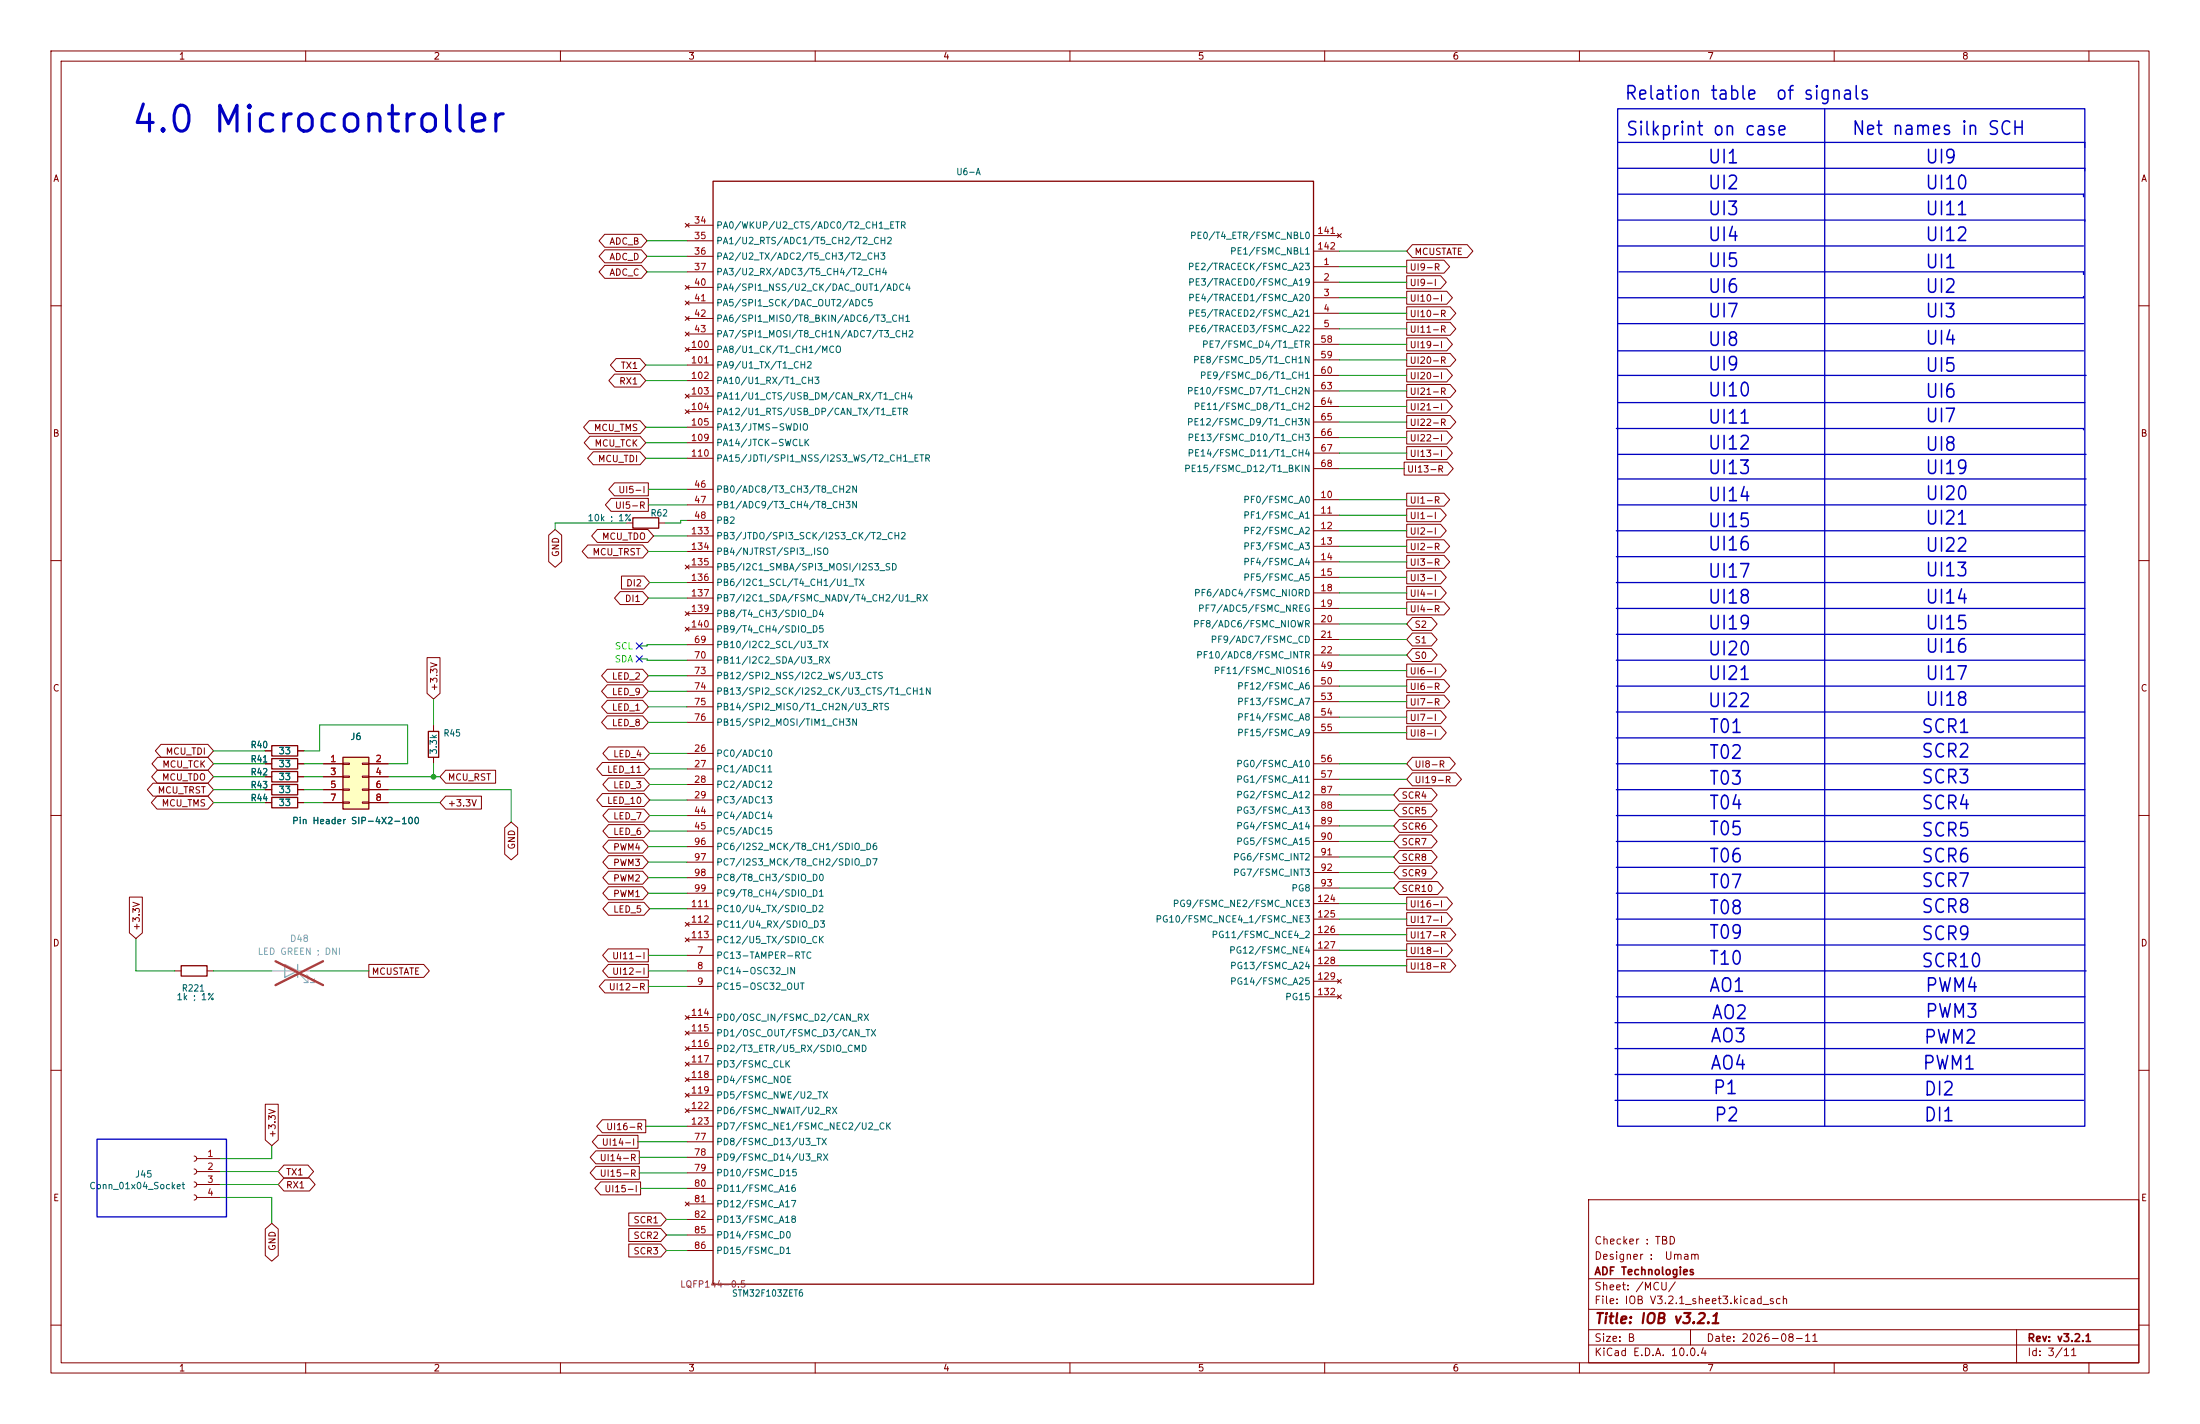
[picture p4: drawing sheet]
<svg xmlns="http://www.w3.org/2000/svg" width="432mm" height="279mm" viewBox="0 0 432 279" stroke-linecap="round" stroke-linejoin="round" font-family="sans-serif">
<g fill="none" stroke="#840000" stroke-width=".2">
<path d="M10 10h411.8v259.4h-411.8zM12 12h407.8v255.4h-407.8zM60 10v2M110 10v2M160 10v2M210 10v2M260 10v2M310 10v2M360 10v2M410 10v2M134.5 43.8l.8 .8M134.5 56l.8 .8"/>
<path d="M134.5 59.1l.8 .7M134.9 44.2h5.1M134.9 47.2h5.1M134.9 50.3h5.1M134.9 53.3h5.1M134.9 56.4h5.1M134.9 59.4h5.1M135.3 43.8l-.8 .8M135.3 56l-.8 .8M135.3 59.1l-.8 .7M257.8 52.3h5.1M257.8 55.4h5.1"/>
<path d="M257.8 58.4h5.1M257.8 46.2h5.1M257.8 49.3h5.1M262.5 45.8l.8 .8M263.3 45.8l-.8 .8M10 60h2M134.5 62.1l.8 .8M134.5 65.2l.8 .7M134.5 68.2l.8 .8M134.5 77.3l.8 .8M134.9 62.5h5.1M134.9 65.5h5.1"/>
<path d="M134.9 68.6h5.1M134.9 71.6h5.1M134.9 74.7h5.1M134.9 77.7h5.1M135.3 62.1l-.8 .8M135.3 65.2l-.8 .7M135.3 68.2l-.8 .8M135.3 77.3l-.8 .8M257.8 61.5h5.1M257.8 64.5h5.1M257.8 67.6h5.1M257.8 70.6h5.1"/>
<path d="M257.8 73.7h5.1M257.8 76.7h5.1M257.8 79.8h5.1M419.8 60h2M134.5 80.4l.8 .8M134.9 96h5.1M134.9 99.1h5.1M134.9 80.8h5.1M134.9 83.8h5.1M134.9 86.9h5.1M134.9 89.9h5.1M135.3 80.4l-.8 .8"/>
<path d="M257.8 98h5.1M257.8 82.8h5.1M257.8 85.9h5.1M257.8 88.9h5.1M257.8 91.9h5.1M10 110h2M122.9 102.6h1.3M129.3 102.6h1.3M134.5 110.9l.8 .7M134.9 102.1h5.1M134.9 105.2h5.1M134.9 108.2h5.1"/>
<path d="M134.9 111.3h5.1M134.9 114.3h5.1M134.9 117.3h5.1M135.3 110.9l-.8 .7M257.8 101.1h5.1M257.8 104.1h5.1M257.8 107.2h5.1M257.8 110.2h5.1M257.8 113.3h5.1M257.8 116.3h5.1M257.8 119.4h5.1M419.8 110h2"/>
<path d="M134.5 120l.8 .8M134.5 123.1l.8 .7M134.9 126.5h5.1M134.9 129.5h5.1M134.9 132.6h5.1M134.9 135.6h5.1M134.9 138.7h5.1M134.9 120.4h5.1M134.9 123.4h5.1M135.3 120l-.8 .8M135.3 123.1l-.8 .7M257.8 122.4h5.1"/>
<path d="M257.8 125.5h5.1M257.8 128.5h5.1M257.8 131.6h5.1M257.8 134.6h5.1M257.8 137.7h5.1M10 160h2M85.1 142.2v1.3M85.1 148.6v1.3M134.9 147.8h5.1M134.9 150.9h5.1M134.9 153.9h5.1M134.9 157h5.1"/>
<path d="M134.9 141.7h5.1M257.8 140.7h5.1M257.8 143.8h5.1M257.8 149.9h5.1M257.8 152.9h5.1M257.8 156h5.1M257.8 159h5.1M419.8 160h2M134.9 160h5.1M134.9 163.1h5.1M134.9 166.1h5.1M134.9 169.2h5.1"/>
<path d="M134.9 172.2h5.1M134.9 175.3h5.1M134.9 178.3h5.1M257.8 162.1h5.1M257.8 165.1h5.1M257.8 168.1h5.1M257.8 171.2h5.1M257.8 174.2h5.1M257.8 177.3h5.1M34.3 190.5h1.3M40.6 190.5h1.3M134.5 181l.8 .7"/>
<path d="M134.5 184l.8 .8M134.5 199.3l.8 .7M134.9 190.5h5.1M134.9 187.5h5.1M134.9 193.5h5.1M134.9 181.4h5.1M134.9 184.4h5.1M134.9 199.6h5.1M135.3 181l-.8 .7M135.3 184l-.8 .8M135.3 199.3l-.8 .7M257.8 180.3h5.1"/>
<path d="M257.8 183.4h5.1M257.8 186.4h5.1M257.8 189.5h5.1M257.8 192.5h5.1M257.8 195.6h5.1M262.5 192.2l.8 .7M262.5 195.2l.8 .8M263.3 192.2l-.8 .7M263.3 195.2l-.8 .8M10 210h2M134.5 202.3l.8 .8M134.5 205.4l.8 .7"/>
<path d="M134.5 208.4l.8 .8M134.5 211.5l.8 .7M134.5 214.5l.8 .8M134.5 217.6l.8 .7M134.9 202.7h5.1M134.9 205.7h5.1M134.9 208.8h5.1M134.9 211.8h5.1M134.9 214.9h5.1M134.9 217.9h5.1M135.3 202.3l-.8 .8M135.3 205.4l-.8 .7"/>
<path d="M135.3 208.4l-.8 .8M135.3 211.5l-.8 .7M135.3 214.5l-.8 .8M135.3 217.6l-.8 .7M419.8 210h2M38.1 226.8l.4 .2 .1 .3-.1 .4-.4 .1M38.1 229.4l.4 .1 .1 .4-.1 .3-.4 .2M38.1 231.9l.4 .2 .1 .3-.1 .4-.4 .1M38.1 234.4l.4 .2 .1 .4-.1 .3-.4 .2M38.6 227.3h4.6M38.6 229.9h4.6M38.6 232.4h4.6"/>
<path d="M38.6 235h4.6M134.5 235.8l.8 .8M134.9 224h5.1M134.9 227.1h5.1M134.9 230.1h5.1M134.9 233.2h5.1M134.9 236.2h5.1M134.9 239.3h5.1M134.9 221h5.1M135.3 235.8l-.8 .8M311.8 235.4h108v32h-108zM10 260h2"/>
<path d="M134.9 242.3h5.1M134.9 245.4h5.1M311.8 256.9h108M311.8 250.9h108M419.8 260h2M60 267.4v2M110 267.4v2M160 267.4v2M210 267.4v2M260 267.4v2M310 267.4v2M311.8 263.9h108"/>
<path d="M311.8 260.9h108M331.8 260.9v3M360 267.4v2M395.8 260.9v6.5M410 267.4v2"/>
</g>
<path d="M53.3 190.5h7.7M58.9 191.3l1.6 1.5h-.8h.8v-.8M60.2 191.3l1.5 1.5h-.7h.7v-.8" fill="none" stroke="#a1a1a1" stroke-width=".2"/>
<path d="M55.9 189.2l2.5 1.3-2.5 1.3zM58.4 189.2v2.6" fill="none" stroke="#a1a1a1" stroke-width=".25"/>
<path d="M54.1 188.6l9.3 4.7M63.4 188.6l-9.3 4.7" fill="none" stroke="#e12e31" stroke-width=".46"/>
<path d="M140 35.6h117.8v216.4h-117.8zM124.2 101.6h5.1v2h-5.1zM84.1 143.5h2v5.1h-2zM35.6 189.5h5v2h-5z" fill="none" stroke="#840000" stroke-width=".25"/>
<path d="M67.3 148.6h5.1v10.2h-5.1z" fill="#ffffc2"/>
<path d="M53.3 156.5h5.1v2h-5.1zM53.3 151.4h5.1v2h-5.1zM53.3 148.8h5.1v2.1h-5.1zM53.3 146.3h5.1v2h-5.1zM53.3 153.9h5.1v2.1h-5.1zM67.3 148.6h5.1v10.2h-5.1z" fill="none" stroke="#840000" stroke-width=".25"/>
<g fill="none" stroke="#840000" stroke-width=".2">
<path d="M118.7 52.1h7.2l1.1 1.2-1.1 1.3h-7.2l-1.1-1.3zM118.7 46h7.2l1.1 1.2-1.1 1.3h-7.2l-1.1-1.3zM118.7 49h7.2l1.1 1.3-1.1 1.3h-7.2l-1.1-1.3zM276.1 51.1h7.3l1.1 1.2-1.1 1.3h-7.3zM276.1 57.1h7.9l1.1 1.3-1.1 1.3h-7.9zM276.1 54.1h6.7l1.1 1.3-1.1 1.2h-6.7zM277.2 48h10.8l1.1 1.3-1.1 1.2h-10.8l-1.1-1.2zM120.6 73.4h5l1.1 1.3-1.1 1.2h-5l-1.1-1.2zM120.9 70.4h4.7l1.1 1.2-1.1 1.3h-4.7l-1.1-1.3zM276.1 75.4h8.5l1.1 1.3-1.1 1.3h-8.5zM276.1 63.2h8.5l1.1 1.3-1.1 1.3h-8.5zM276.1 78.5h7.9l1.1 1.3-1.1 1.2h-7.9z"/>
<path d="M276.1 60.2h8.5l1.1 1.3-1.1 1.2h-8.5zM276.1 72.4h7.9l1.1 1.3-1.1 1.2h-7.9zM276.1 66.3h7.9l1.1 1.3-1.1 1.2h-7.9zM276.1 69.3h8.5l1.1 1.3-1.1 1.3h-8.5zM115.7 82.5h9.9l1.1 1.3-1.1 1.3h-9.9l-1.2-1.3zM115.8 85.6h9.8l1.1 1.3-1.1 1.2h-9.8l-1.1-1.2zM116.4 88.6h9.2l1.1 1.3-1.1 1.3h-9.2l-1.1-1.3zM119.9 97.8h7.4v2.5h-7.4l-1.1-1.2zM120.6 94.7h6.7v2.6h-6.7l-1.1-1.3zM275.6 90.7h8.5l1.1 1.2-1.1 1.3h-8.5zM276.1 81.5h8.5l1.1 1.3-1.1 1.3h-8.5zM276.1 84.6h7.9l1.1 1.3-1.1 1.2h-7.9z"/>
<path d="M276.1 96.8h7.3l1.1 1.2-1.1 1.3h-7.3zM276.1 99.8h6.7l1.1 1.3-1.1 1.3h-6.7zM276.1 87.6h7.9l1.1 1.3-1.1 1.3h-7.9zM107.7 105l1.3-1.1 1.2 1.1v5.2l-1.2 1.1-1.3-1.1zM115.4 106.9h10.7l1.2 1.3-1.2 1.3h-10.7l-1.1-1.3zM117.2 103.9h10l1.1 1.3-1.1 1.2h-10l-1.1-1.2zM121.7 116.1h4.4l1.2 1.2-1.2 1.3h-4.4l-1.1-1.3zM122 113h4.4l1.1 1.3-1.1 1.3h-4.4zM276.1 102.9h6.7l1.1 1.2-1.1 1.3h-6.7zM276.1 105.9h7.3l1.1 1.3-1.1 1.3h-7.3zM276.1 112h6.7l1.1 1.3-1.1 1.3h-6.7zM276.1 109h7.3l1.1 1.2-1.1 1.3h-7.3z"/>
<path d="M276.1 118.1h7.3l1.1 1.3-1.1 1.3h-7.3zM276.1 115.1h6.7l1.1 1.2-1.1 1.3h-6.7zM83.8 129h2.6v7l-1.3 1.2-1.3-1.2zM119.2 131.3h6.9l1.2 1.3-1.2 1.3h-6.9l-1.1-1.3zM119.2 137.4h6.9l1.2 1.3-1.2 1.3h-6.9l-1.1-1.3zM119.2 134.4h6.9l1.2 1.2-1.2 1.3h-6.9l-1.1-1.3zM276.1 130.3h6.7l1.1 1.3-1.1 1.2h-6.7zM276.1 136.4h7.3l1.1 1.3-1.1 1.2h-7.3zM276.1 133.3h7.3l1.1 1.3-1.1 1.3h-7.3zM276.1 139.4h6.7l1.1 1.3-1.1 1.3h-6.7zM277.2 121.2h3.8l1.1 1.2-1.1 1.3h-3.8l-1.1-1.3zM277.2 127.3h3.8l1.1 1.2-1.1 1.3h-3.8l-1.1-1.3z"/>
<path d="M277.2 124.2h3.8l1.1 1.3-1.1 1.2h-3.8l-1.1-1.2zM30 153.7h10.8l1.1 1.2-1.1 1.3h-10.8l-1.1-1.3zM30.8 156.2h10l1.1 1.3-1.1 1.3h-10l-1.1-1.3zM30.9 151.1h9.9l1.1 1.3-1.1 1.3h-9.9l-1.1-1.3zM30.9 148.6h9.9l1.1 1.3-1.1 1.2h-9.9l-1.1-1.2zM31.6 146h9.2l1.1 1.3-1.1 1.3h-9.2l-1.1-1.3zM52.1 149.9h1.2M52.1 152.4h1.2M52.1 154.9h1.2M52.1 157.5h1.2M52.1 147.3h1.2M58.4 149.9h1.3"/>
<path d="M58.4 152.4h1.3M58.4 154.9h1.3M58.4 157.5h1.3M58.4 147.3h1.3M63.5 149.9h3.8M63.5 152.4h3.8M63.5 154.9h3.8M63.5 157.5h3.8M67.3 149.7h1.3v.3h-1.3zM67.3 152.3h1.3v.2h-1.3zM67.3 154.8h1.3v.3h-1.3zM67.3 157.4h1.3v.2h-1.3z"/>
<path d="M71.1 149.7h1.3v.3h-1.3zM71.1 152.3h1.3v.2h-1.3zM71.1 154.8h1.3v.3h-1.3zM71.1 157.4h1.3v.2h-1.3zM72.4 149.9h3.8M72.4 152.4h3.8M72.4 154.9h3.8M72.4 157.5h3.8M87.5 151.1h9.8v2.6h-9.8l-1.1-1.3zM87.5 156.2h7v2.6h-7l-1.1-1.3zM118.2 155.7h8.2l1.1 1.3-1.1 1.2h-8.2l-1.1-1.2zM118.2 149.6h8.2l1.1 1.3-1.1 1.2h-8.2l-1.1-1.2z"/>
<path d="M119.2 140.5h6.9l1.2 1.2-1.2 1.3h-6.9l-1.1-1.3zM119.4 158.7h7l1.1 1.3-1.1 1.3h-7l-1.1-1.3zM119.4 146.6h7l1.1 1.2-1.1 1.3h-7l-1.1-1.3zM119.4 152.7h7l1.1 1.2-1.1 1.3h-7l-1.1-1.3zM274.7 154.7h6.3l1.1 1.3-1.1 1.2h-6.3l-1.1-1.2zM274.7 157.7h6.3l1.1 1.3-1.1 1.3h-6.3l-1.1-1.3zM276.1 142.5h6.7l1.1 1.3-1.1 1.2h-6.7zM277.2 148.6h7.3l1.1 1.3-1.1 1.2h-7.3l-1.1-1.2zM277.2 151.6h8.5l1.2 1.3-1.2 1.3h-8.5l-1.1-1.3zM25.4 176h2.5v7l-1.2 1.2-1.3-1.2zM99.1 162.4l1.2-1.1 1.3 1.1v5.2l-1.3 1.1-1.2-1.1zM119.4 167.9h6.7l1.2 1.3-1.2 1.2h-6.7l-1.1-1.2z"/>
<path d="M119.4 164.8h6.7l1.2 1.3-1.2 1.3h-6.7l-1.1-1.3zM119.4 170.9h6.7l1.2 1.3-1.2 1.3h-6.7l-1.1-1.3zM119.4 174h6.7l1.2 1.3-1.2 1.2h-6.7l-1.1-1.2zM119.4 161.8h7l1.1 1.3-1.1 1.2h-7l-1.1-1.2zM119.4 177h7l1.1 1.3-1.1 1.3h-7l-1.1-1.3zM274.7 160.8h6.3l1.1 1.3-1.1 1.2h-6.3l-1.1-1.2zM274.7 166.9h6.3l1.1 1.2-1.1 1.3h-6.3l-1.1-1.3zM274.7 163.8h6.3l1.1 1.3-1.1 1.3h-6.3l-1.1-1.3zM274.7 173h7.5l1.1 1.2-1.1 1.3h-7.5l-1.1-1.3zM274.7 169.9h6.3l1.1 1.3-1.1 1.3h-6.3l-1.1-1.3zM276.1 176h7.9l1.1 1.3-1.1 1.3h-7.9zM276.1 179.1h7.9l1.1 1.2-1.1 1.3h-7.9z"/>
<path d="M72.4 189.2h10.8l1.1 1.3-1.1 1.3h-10.8zM118.7 192.3h8.6v2.5h-8.6l-1.1-1.3zM119.4 186.2h7.9v2.5h-7.9l-1.1-1.2zM119.4 189.2h7.9v2.6h-7.9l-1.1-1.3zM276.1 182.1h8.5l1.1 1.3-1.1 1.3h-8.5zM276.1 188.2h8.5l1.1 1.3-1.1 1.3h-8.5zM276.1 185.2h7.9l1.1 1.2-1.1 1.3h-7.9zM52.1 216.7h2.5v7l-1.3 1.1-1.2-1.1zM118.2 219.7h8.5v2.6h-8.5l-1.1-1.3zM55.7 228.6h4.7l1.2 1.3-1.2 1.2h-4.7l-1.1-1.2zM55.7 231.1h5l1.2 1.3-1.2 1.3h-5l-1.1-1.3zM116.9 225.8h8.6v2.5h-8.6l-1.1-1.2z"/>
<path d="M116.9 228.9h8.6v2.5h-8.6l-1.1-1.3zM117.4 222.8h7.8v2.5h-7.8l-1.2-1.3zM117.9 231.9h7.8v2.5h-7.8l-1.1-1.2zM123.4 238h6.3l1.1 1.3-1.1 1.2h-6.3zM52.1 241.1l1.2-1.1 1.3 1.1v5.2l-1.3 1.2-1.2-1.2zM123.4 241h6.3l1.1 1.3-1.1 1.3h-6.3zM123.4 244.1h6.3l1.1 1.3-1.1 1.2h-6.3z"/>
</g>
<g fill="none" stroke="#0000c2" stroke-width=".25">
<path d="M317.5 21.3h91.7v199.7h-91.7zM317.5 27.9h91.7v1.1M317.5 33h91.7v.5M317.5 38.1h91.4v.5M358.1 21.3v199.7M317.5 43.2h91.7v.2M317.5 48.3h91.4M317.8 53.3h91.1v.5M408.9 58.2v.2h-91.4M317.5 79h91.7M317.5 73.7h91.9M317.5 63.5h91.4"/>
<path d="M317.5 68.8h91.4M317.2 84.1h91.7v.2M317.5 89.2h91.9M317.5 94h91.9M317.5 99.1h91.9M317.2 119.4h92M317.2 104.1h92M317.2 109.2h92M317.2 114.3h92M317.2 129.5h92M317.2 134.6h92M317.2 139.7h92"/>
<path d="M317.2 124.5h92M317.2 144.8h92M317.2 149.9h92M317.2 154.9h92M317.2 165.1h92M317.2 170.2h92M317.2 160h92M317.2 175.3h92M317.2 185.4h92M317.2 195.6h92M317.2 180.3h92M317.5 190.5h91.9"/>
<path d="M317 200.7h91.9M317 205.7h91.9M317 215.9h91.9M317 210.8h91.9M19 223.5h25.4v15.3h-25.4z"/>
</g>
<g fill="none" stroke="#009600" stroke-width=".2">
<path d="M127 50.3h7.9M127 53.3h7.9M127 47.2h7.9M262.9 52.3h13.2M262.9 55.4h13.2M262.9 49.3h13.2M262.9 58.4h13.2M126.7 74.7h8.2M126.7 71.6h8.2M262.9 61.5h13.2M262.9 64.5h13.2M262.9 79.8h13.2"/>
<path d="M262.9 76.7h13.2M262.9 70.6h13.2M262.9 67.6h13.2M262.9 73.7h13.2M126.7 89.9h8.2M126.7 83.8h8.2M126.7 86.9h8.2M127.3 96h7.6M127.3 99.1h7.6M262.9 82.8h13.2M262.9 88.9h13.2M262.9 91.9h12.7"/>
<path d="M262.9 85.9h13.2M262.9 98h13.2M122.9 102.6h-13.9v1.3M127.3 117.3h7.6M127.3 108.2h7.6M127.5 114.3h7.4M128.3 105.2h6.6M134.9 102.1h-1.3v.5h-3M262.9 119.4h13.2M262.9 113.3h13.2M262.9 116.3h13.2M262.9 110.2h13.2"/>
<path d="M262.9 107.2h13.2M262.9 101.1h13.2M262.9 104.1h13.2M85.1 137.2v5M125.5 129.3h1.5v.2h7.9M127.3 132.6h7.6M127.3 135.6h7.6M127.3 138.7h7.6M134.9 126.5h-7.9v.2h-1.5M262.9 137.7h13.2M262.9 128.5h13.2M262.9 134.6h13.2"/>
<path d="M262.9 122.4h13.2M262.9 125.5h13.2M262.9 131.6h13.2M41.9 149.9h10.2M41.9 157.5h10.2M41.9 152.4h10.2M41.9 154.9h10.2M41.9 147.3h10.2M59.7 149.9h3.8M59.7 147.3h3v-5.1h17.3v7.7h-3.8M59.7 157.5h3.8M59.7 152.4h3.8"/>
<path d="M59.7 154.9h3.8M76.2 157.5h10.2M76.2 152.4h10.2M76.2 154.9h24.1v6.4M85.1 149.9v2.5M127.3 141.7h7.6M127.5 157h7.4M127.5 147.8h7.4M127.5 153.9h7.4M127.5 150.9h7.4M262.9 152.9h13.2M262.9 140.7h13.2"/>
<path d="M262.9 149.9h13.2M262.9 156h10.7M262.9 143.8h13.2M262.9 159h10.7M127.3 175.3h7.6M127.3 166.1h7.6M127.3 172.2h7.6M127.3 169.2h7.6M127.5 178.3h7.4M127.5 160h7.4M127.5 163.1h7.4M262.9 168.1h10.7"/>
<path d="M262.9 174.2h10.7M262.9 171.2h10.7M262.9 165.1h10.7M262.9 162.1h10.7M262.9 177.3h13.2M26.7 184.2v6.3h7.6M41.9 190.5h11.4M61 190.5h11.4M127.3 187.5h7.6M127.3 193.5h7.6M127.3 190.5h7.6M262.9 186.4h13.2"/>
<path d="M262.9 183.4h13.2M262.9 189.5h13.2M262.9 180.3h13.2M43.2 235h10.1v5M43.2 229.9h11.4M43.2 232.4h11.4M53.3 224.8v2.5h-10.1M125.2 224h9.7M125.5 227.1h9.4M125.5 230.1h9.4M125.7 233.2h9.2M126.7 221h8.2"/>
<path d="M130.8 239.3h4.1M130.8 242.3h4.1M130.8 245.4h4.1"/>
</g>
<path d="M124.9 128.7l1.2 1.2M124.9 126.1l1.2 1.3M126.1 128.7l-1.2 1.2M126.1 126.1l-1.2 1.3" fill="none" stroke="#000084" stroke-width=".2"/>
<circle cx="85.1" cy="152.4" r=".46" fill="#009600" stroke="#009600" stroke-width=".2"/>
<text font-size="5.1" fill="#0000c2" x="25.4" y="27.3">4.0 Microcontroller</text>
<g font-size="2.6" fill="#0000c2">
<text x="318.7" y="20.2">Relation table</text>
<text x="348.3" y="20.2">of signals</text>
<text x="319" y="27.3">Silkprint on case</text>
<text x="363.3" y="27.1">Net names in SCH</text>
<text x="335" y="32.7">UI1</text>
<text x="377.7" y="32.7">UI9</text>
<text x="335" y="37.8">UI2</text>
<text x="377.7" y="37.8">UI10</text>
<text x="335" y="48">UI4</text>
<text x="335" y="42.9">UI3</text>
<text x="377.7" y="48">UI12</text>
<text x="377.7" y="42.9">UI11</text>
<text x="335" y="53.1">UI5</text>
<text x="377.7" y="53.3">UI1</text>
<text x="335" y="58.1">UI6</text>
<text x="377.7" y="58.1">UI2</text>
<text x="335" y="63">UI7</text>
<text x="377.7" y="63">UI3</text>
<text x="335" y="68.6">UI8</text>
<text x="377.7" y="68.3">UI4</text>
<text x="335" y="73.4">UI9</text>
<text x="377.7" y="73.6">UI5</text>
<text x="335" y="78.5">UI10</text>
<text x="335" y="83.8">UI11</text>
<text x="377.7" y="83.5">UI7</text>
<text x="377.7" y="78.7">UI6</text>
<text x="335" y="88.9">UI12</text>
<text x="377.7" y="89.1">UI8</text>
<text x="335" y="93.7">UI13</text>
<text x="377.7" y="93.7">UI19</text>
<text x="335" y="99">UI14</text>
<text x="377.7" y="98.8">UI20</text>
<text x="335" y="104.1">UI15</text>
<text x="377.7" y="103.6">UI21</text>
<text x="335" y="108.7">UI16</text>
<text x="377.7" y="113.8">UI13</text>
<text x="377.7" y="108.9">UI22</text>
<text x="335" y="114">UI17</text>
<text x="335" y="119.1">UI18</text>
<text x="377.7" y="119.1">UI14</text>
<text x="335" y="124.2">UI19</text>
<text x="377.7" y="124.2">UI15</text>
<text x="335" y="129.3">UI20</text>
<text x="377.7" y="128.7">UI16</text>
<text x="335" y="134.1">UI21</text>
<text x="377.7" y="134.1">UI17</text>
<text x="335" y="139.4">UI22</text>
<text x="377.7" y="139.2">UI18</text>
<text x="335.3" y="149.6">T02</text>
<text x="335.3" y="144.5">T01</text>
<text x="376.9" y="144.5">SCR1</text>
<text x="376.9" y="149.3">SCR2</text>
<text x="335.3" y="154.7">T03</text>
<text x="376.9" y="154.4">SCR3</text>
<text x="335.3" y="159.5">T04</text>
<text x="376.9" y="159.5">SCR4</text>
<text x="335.3" y="164.6">T05</text>
<text x="376.9" y="164.8">SCR5</text>
<text x="335.3" y="169.9">T06</text>
<text x="376.9" y="169.9">SCR6</text>
<text x="335.3" y="175">T07</text>
<text x="376.9" y="179.8">SCR8</text>
<text x="376.9" y="174.7">SCR7</text>
<text x="335.3" y="184.9">T09</text>
<text x="335.3" y="180.1">T08</text>
<text x="376.9" y="185.1">SCR9</text>
<text x="335.3" y="190">T10</text>
<text x="376.9" y="190.5">SCR10</text>
<text x="335.3" y="195.3">AO1</text>
<text x="377.7" y="195.3">PWM4</text>
<text x="335.8" y="200.6">AO2</text>
<text x="377.7" y="200.4">PWM3</text>
<text x="335.5" y="205.2">AO3</text>
<text x="377.4" y="205.5">PWM2</text>
<text x="335.5" y="210.5">AO4</text>
<text x="336" y="215.4">P1</text>
<text x="377.2" y="210.5">PWM1</text>
<text x="377.4" y="215.6">DI2</text>
<text x="336.3" y="220.7">P2</text>
<text x="377.4" y="220.7">DI1</text>
</g>
<text font-size="2" fill="#840000" x="312.8" y="260.2">Title: IOB v3.2.1</text>
<g font-size="1.5" fill="#840000">
<text x="312.8" y="244.5">Checker : TBD</text>
<text x="312.8" y="250.5">ADF Technologies</text>
<text x="312.8" y="247.5">Designer :</text>
<text x="326.6" y="247.5">Umam</text>
<text x="312.8" y="256.2">File: IOB V3.2.1_sheet3.kicad_sch</text>
<text x="312.8" y="253.5">Sheet: /MCU/</text>
<text x="312.8" y="263.6">Size: B</text>
<text x="334.8" y="263.6">Date: 2026-08-11</text>
<text x="397.8" y="263.6">Rev: v3.2.1</text>
<text x="312.8" y="266.4">KiCad E.D.A. 10.0.4</text>
<text x="397.8" y="266.4">Id: 3/11</text>
</g>
<g font-size="1.3" fill="#840000">
<text x="35" y="12">1</text>
<text x="85" y="12">2</text>
<text x="135" y="12">3</text>
<text x="185" y="12">4</text>
<text x="235" y="12">5</text>
<text x="285" y="12">6</text>
<text x="335" y="12">7</text>
<text x="385" y="12">8</text>
<text x="10.3" y="36">A</text>
<text x="420.1" y="36">A</text>
<text x="119.5" y="48.3">ADC_B</text>
<text x="119.5" y="51.4">ADC_D</text>
<text x="276.6" y="53.4">UI9-R</text>
<text x="277.5" y="50.3">MCUSTATE</text>
<text x="119.5" y="54.4">ADC_C</text>
<text x="276.6" y="59.5">UI10-I</text>
<text x="276.6" y="56.4">UI9-I</text>
<text x="276.6" y="65.6">UI11-R</text>
<text x="276.6" y="62.5">UI10-R</text>
<text x="276.6" y="68.6">UI19-I</text>
<text x="276.6" y="71.7">UI20-R</text>
<text x="121.4" y="75.7">RX1</text>
<text x="121.7" y="72.7">TX1</text>
<text x="276.6" y="77.8">UI21-R</text>
<text x="276.6" y="74.7">UI20-I</text>
<text x="276.6" y="83.9">UI22-R</text>
<text x="276.6" y="80.8">UI21-I</text>
<text x="10.3" y="86">B</text>
<text x="116.5" y="84.9">MCU_TMS</text>
<text x="116.6" y="87.9">MCU_TCK</text>
<text x="276.6" y="86.9">UI22-I</text>
<text x="276.6" y="90">UI13-I</text>
<text x="420.1" y="86">B</text>
<text x="117.3" y="91">MCU_TDI</text>
<text x="276.1" y="93">UI13-R</text>
<text x="120.6" y="100.1">UI5-R</text>
<text x="121.3" y="97.1">UI5-I</text>
<text x="276.6" y="99.1">UI1-R</text>
<text x="118.1" y="106.2">MCU_TDO</text>
<text x="276.6" y="105.2">UI2-I</text>
<text x="276.6" y="102.2">UI1-I</text>
<text x="110" y="109.4" transform="rotate(-90 110 109.4)">GND</text>
<text x="116.2" y="109.3">MCU_TRST</text>
<text x="276.6" y="108.3">UI2-R</text>
<text x="276.6" y="111.3">UI3-R</text>
<text x="122.5" y="118.4">DI1</text>
<text x="122.8" y="115.4">DI2</text>
<text x="276.6" y="114.3">UI3-I</text>
<text x="276.6" y="117.4">UI4-I</text>
<text x="276.6" y="120.4">UI4-R</text>
<text x="277.5" y="123.5">S2</text>
<text x="277.5" y="129.6">S0</text>
<text x="277.5" y="126.5">S1</text>
<text x="10.3" y="136">C</text>
<text x="86.2" y="135.7" transform="rotate(-90 86.2 135.7)">+3.3V</text>
<text x="120" y="133.7">LED_2</text>
<text x="120" y="136.7">LED_9</text>
<text x="276.6" y="132.6">UI6-I</text>
<text x="276.6" y="135.7">UI6-R</text>
<text x="420.1" y="136">C</text>
<text x="120" y="142.8">LED_8</text>
<text x="120" y="139.7">LED_1</text>
<text x="276.6" y="138.7">UI7-R</text>
<text x="276.6" y="141.8">UI7-I</text>
<text x="32.4" y="148.4">MCU_TDI</text>
<text x="120.3" y="148.9">LED_4</text>
<text x="276.6" y="144.8">UI8-I</text>
<text x="31.7" y="153.5">MCU_TDO</text>
<text x="31.8" y="150.9">MCU_TCK</text>
<text x="87.8" y="153.5">MCU_RST</text>
<text x="119" y="151.9">LED_11</text>
<text x="120.3" y="155">LED_3</text>
<text x="277.5" y="150.9">UI8-R</text>
<text x="277.5" y="154">UI19-R</text>
<text x="30.8" y="156">MCU_TRST</text>
<text x="31.6" y="158.5">MCU_TMS</text>
<text x="87.8" y="158.5">+3.3V</text>
<text x="119" y="158">LED_10</text>
<text x="120.3" y="161.1">LED_7</text>
<text x="275" y="157">SCR4</text>
<text x="275" y="160.1">SCR5</text>
<text x="101.4" y="166.8" transform="rotate(-90 101.4 166.8)">GND</text>
<text x="120.2" y="167.2">PWM4</text>
<text x="120.3" y="164.1">LED_6</text>
<text x="275" y="163.1">SCR6</text>
<text x="275" y="166.2">SCR7</text>
<text x="120.2" y="170.2">PWM3</text>
<text x="120.2" y="173.3">PWM2</text>
<text x="275" y="169.2">SCR8</text>
<text x="275" y="172.3">SCR9</text>
<text x="120.2" y="176.3">PWM1</text>
<text x="120.3" y="179.4">LED_5</text>
<text x="275" y="175.3">SCR10</text>
<text x="276.6" y="178.4">UI16-I</text>
<text x="10.3" y="186">D</text>
<text x="27.7" y="182.7" transform="rotate(-90 27.7 182.7)">+3.3V</text>
<text x="276.6" y="184.5">UI17-R</text>
<text x="276.6" y="181.4">UI17-I</text>
<text x="420.1" y="186">D</text>
<text x="72.9" y="191.6">MCUSTATE</text>
<text x="120" y="188.5">UI11-I</text>
<text x="120" y="191.6">UI12-I</text>
<text x="276.6" y="190.5">UI18-R</text>
<text x="276.6" y="187.5">UI18-I</text>
<text x="119.4" y="194.6">UI12-R</text>
<text x="54.4" y="223.4" transform="rotate(-90 54.4 223.4)">+3.3V</text>
<text x="118" y="225.1">UI14-I</text>
<text x="118.9" y="222">UI16-R</text>
<text x="56" y="230.9">TX1</text>
<text x="56" y="233.5">RX1</text>
<text x="117.6" y="228.1">UI14-R</text>
<text x="117.6" y="231.2">UI15-R</text>
<text x="10.3" y="236">E</text>
<text x="118.5" y="234.2">UI15-I</text>
<text x="420.1" y="236">E</text>
<text x="54.4" y="245.5" transform="rotate(-90 54.4 245.5)">GND</text>
<text x="124.2" y="243.4">SCR2</text>
<text x="124.2" y="240.3">SCR1</text>
<text x="124.2" y="246.4">SCR3</text>
<text x="35" y="269.4">1</text>
<text x="85" y="269.4">2</text>
<text x="135" y="269.4">3</text>
<text x="185" y="269.4">4</text>
<text x="235" y="269.4">5</text>
<text x="285" y="269.4">6</text>
<text x="335" y="269.4">7</text>
<text x="385" y="269.4">8</text>
</g>
<g font-size="1.3" fill="#006464">
<text x="187.6" y="34.7">U6-A</text>
<text x="140.5" y="45.2">PA0/WKUP/U2_CTS/ADC0/T2_CH1_ETR</text>
<text x="233.5" y="47.2">PE0/T4_ETR/FSMC_NBL0</text>
<text x="140.5" y="48.2">PA1/U2_RTS/ADC1/T5_CH2/T2_CH2</text>
<text x="140.5" y="51.3">PA2/U2_TX/ADC2/T5_CH3/T2_CH3</text>
<text x="233" y="53.3">PE2/TRACECK/FSMC_A23</text>
<text x="241.3" y="50.2">PE1/FSMC_NBL1</text>
<text x="140.5" y="54.3">PA3/U2_RX/ADC3/T5_CH4/T2_CH4</text>
<text x="140.5" y="57.4">PA4/SPI1_NSS/U2_CK/DAC_OUT1/ADC4</text>
<text x="233.1" y="56.3">PE3/TRACED0/FSMC_A19</text>
<text x="233.1" y="59.4">PE4/TRACED1/FSMC_A20</text>
<text x="140.5" y="60.4">PA5/SPI1_SCK/DAC_OUT2/ADC5</text>
<text x="140.5" y="63.5">PA6/SPI1_MISO/T8_BKIN/ADC6/T3_CH1</text>
<text x="233.1" y="62.4">PE5/TRACED2/FSMC_A21</text>
<text x="233.1" y="65.5">PE6/TRACED3/FSMC_A22</text>
<text x="140.5" y="66.5">PA7/SPI1_MOSI/T8_CH1N/ADC7/T3_CH2</text>
<text x="140.5" y="69.6">PA8/U1_CK/T1_CH1/MCO</text>
<text x="234.1" y="71.6">PE8/FSMC_D5/T1_CH1N</text>
<text x="235.8" y="68.5">PE7/FSMC_D4/T1_ETR</text>
<text x="140.5" y="72.6">PA9/U1_TX/T1_CH2</text>
<text x="140.5" y="75.6">PA10/U1_RX/T1_CH3</text>
<text x="232.8" y="77.7">PE10/FSMC_D7/T1_CH2N</text>
<text x="235.4" y="74.6">PE9/FSMC_D6/T1_CH1</text>
<text x="140.5" y="78.7">PA11/U1_CTS/USB_DM/CAN_RX/T1_CH4</text>
<text x="140.5" y="81.7">PA12/U1_RTS/USB_DP/CAN_TX/T1_ETR</text>
<text x="232.8" y="83.8">PE12/FSMC_D9/T1_CH3N</text>
<text x="234.2" y="80.7">PE11/FSMC_D8/T1_CH2</text>
<text x="140.5" y="84.8">PA13/JTMS-SWDIO</text>
<text x="140.5" y="87.8">PA14/JTCK-SWCLK</text>
<text x="233" y="86.8">PE13/FSMC_D10/T1_CH3</text>
<text x="233" y="89.9">PE14/FSMC_D11/T1_CH4</text>
<text x="140.5" y="90.9">PA15/JDTI/SPI1_NSS/I2S3_WS/T2_CH1_ETR</text>
<text x="232.3" y="92.9">PE15/FSMC_D12/T1_BKIN</text>
<text x="127.6" y="101.6">R62</text>
<text x="140.5" y="97">PB0/ADC8/T3_CH3/T8_CH2N</text>
<text x="140.5" y="100">PB1/ADC9/T3_CH4/T8_CH3N</text>
<text x="243.9" y="99">PF0/FSMC_A0</text>
<text x="115.2" y="102.6">10k ; 1%</text>
<text x="140.5" y="103.1">PB2</text>
<text x="140.5" y="106.1">PB3/JTDO/SPI3_SCK/I2S3_CK/T2_CH2</text>
<text x="243.9" y="102.1">PF1/FSMC_A1</text>
<text x="243.9" y="105.1">PF2/FSMC_A2</text>
<text x="140.5" y="109.2">PB4/NJTRST/SPI3_,ISO</text>
<text x="140.5" y="112.2">PB5/I2C1_SMBA/SPI3_MOSI/I2S3_SD</text>
<text x="243.9" y="108.2">PF3/FSMC_A3</text>
<text x="243.9" y="111.2">PF4/FSMC_A4</text>
<text x="140.5" y="115.3">PB6/I2C1_SCL/T4_CH1/U1_TX</text>
<text x="140.5" y="118.3">PB7/I2C1_SDA/FSMC_NADV/T4_CH2/U1_RX</text>
<text x="234.2" y="117.3">PF6/ADC4/FSMC_NIORD</text>
<text x="243.9" y="114.3">PF5/FSMC_A5</text>
<text x="140.5" y="121.4">PB8/T4_CH3/SDIO_D4</text>
<text x="140.5" y="124.4">PB9/T4_CH4/SDIO_D5</text>
<text x="234.1" y="123.4">PF8/ADC6/FSMC_NIOWR</text>
<text x="235" y="120.4">PF7/ADC5/FSMC_NREG</text>
<text x="140.5" y="127.5">PB10/I2C2_SCL/U3_TX</text>
<text x="140.5" y="130.5">PB11/I2C2_SDA/U3_RX</text>
<text x="234.7" y="129.5">PF10/ADC8/FSMC_INTR</text>
<text x="237.5" y="126.4">PF9/ADC7/FSMC_CD</text>
<text x="140.5" y="133.6">PB12/SPI2_NSS/I2C2_WS/U3_CTS</text>
<text x="140.5" y="136.6">PB13/SPI2_SCK/I2S2_CK/U3_CTS/T1_CH1N</text>
<text x="238.1" y="132.5">PF11/FSMC_NIOS16</text>
<text x="242.7" y="135.6">PF12/FSMC_A6</text>
<text x="140.5" y="139.7">PB14/SPI2_MISO/T1_CH2N/U3_RTS</text>
<text x="140.5" y="142.7">PB15/SPI2_MOSI/TIM1_CH3N</text>
<text x="242.7" y="138.6">PF13/FSMC_A7</text>
<text x="242.7" y="141.7">PF14/FSMC_A8</text>
<text x="49.1" y="149.9">R41</text>
<text x="49.1" y="147.1">R40</text>
<text x="54.6" y="148.3">33</text>
<text x="68.7" y="145.5">J6</text>
<text x="86.1" y="148.2" transform="rotate(-90 86.1 148.2)">3.3k</text>
<text x="86.9" y="144.8">R45</text>
<text x="140.5" y="148.8">PC0/ADC10</text>
<text x="242.7" y="144.7">PF15/FSMC_A9</text>
<text x="49.1" y="152.4">R42</text>
<text x="49.1" y="155">R43</text>
<text x="54.6" y="153.4">33</text>
<text x="54.6" y="150.8">33</text>
<text x="54.6" y="155.9">33</text>
<text x="140.5" y="151.8">PC1/ADC11</text>
<text x="140.5" y="154.9">PC2/ADC12</text>
<text x="242.5" y="150.8">PG0/FSMC_A10</text>
<text x="242.5" y="153.9">PG1/FSMC_A11</text>
<text x="49.1" y="157.5">R44</text>
<text x="54.6" y="158.5">33</text>
<text x="140.5" y="157.9">PC3/ADC13</text>
<text x="140.5" y="161">PC4/ADC14</text>
<text x="242.5" y="156.9">PG2/FSMC_A12</text>
<text x="242.5" y="160">PG3/FSMC_A13</text>
<text x="57.2" y="162">Pin Header SIP-4X2-100</text>
<text x="140.5" y="164">PC5/ADC15</text>
<text x="140.5" y="167.1">PC6/I2S2_MCK/T8_CH1/SDIO_D6</text>
<text x="242.5" y="163">PG4/FSMC_A14</text>
<text x="242.5" y="166.1">PG5/FSMC_A15</text>
<text x="140.5" y="170.1">PC7/I2S3_MCK/T8_CH2/SDIO_D7</text>
<text x="140.5" y="173.2">PC8/T8_CH3/SDIO_D0</text>
<text x="241.9" y="169.1">PG6/FSMC_INT2</text>
<text x="241.9" y="172.2">PG7/FSMC_INT3</text>
<text x="140.5" y="176.2">PC9/T8_CH4/SDIO_D1</text>
<text x="140.5" y="179.3">PC10/U4_TX/SDIO_D2</text>
<text x="230.1" y="178.3">PG9/FSMC_NE2/FSMC_NCE3</text>
<text x="253.3" y="175.2">PG8</text>
<text x="140.5" y="182.3">PC11/U4_RX/SDIO_D3</text>
<text x="140.5" y="185.4">PC12/U5_TX/SDIO_CK</text>
<text x="226.7" y="181.3">PG10/FSMC_NCE4_1/FSMC_NE3</text>
<text x="237.7" y="184.4">PG11/FSMC_NCE4_2</text>
<text x="140.5" y="188.4">PC13-TAMPER-RTC</text>
<text x="140.5" y="191.5">PC14-OSC32_IN</text>
<text x="241.1" y="187.4">PG12/FSMC_NE4</text>
<text x="241.3" y="190.5">PG13/FSMC_A24</text>
<text x="34.5" y="196.6">1k ; 1%</text>
<text x="35.6" y="194.9">R221</text>
<text x="140.5" y="194.5">PC15-OSC32_OUT</text>
<text x="241.3" y="193.5">PG14/FSMC_A25</text>
<text x="252.1" y="196.6">PG15</text>
<text x="140.5" y="200.6">PD0/OSC_IN/FSMC_D2/CAN_RX</text>
<text x="140.5" y="203.7">PD1/OSC_OUT/FSMC_D3/CAN_TX</text>
<text x="140.5" y="206.7">PD2/T3_ETR/U5_RX/SDIO_CMD</text>
<text x="140.5" y="209.8">PD3/FSMC_CLK</text>
<text x="140.5" y="212.8">PD4/FSMC_NOE</text>
<text x="140.5" y="215.9">PD5/FSMC_NWE/U2_TX</text>
<text x="140.5" y="218.9">PD6/FSMC_NWAIT/U2_RX</text>
<text x="140.5" y="222">PD7/FSMC_NE1/FSMC_NEC2/U2_CK</text>
<text x="140.5" y="225">PD8/FSMC_D13/U3_TX</text>
<text x="17.4" y="233.6">Conn_01x04_Socket</text>
<text x="26.4" y="231.3">J45</text>
<text x="140.5" y="228">PD9/FSMC_D14/U3_RX</text>
<text x="140.5" y="231.1">PD10/FSMC_D15</text>
<text x="140.5" y="234.1">PD11/FSMC_A16</text>
<text x="140.5" y="237.2">PD12/FSMC_A17</text>
<text x="140.5" y="240.2">PD13/FSMC_A18</text>
<text x="140.5" y="243.3">PD14/FSMC_D0</text>
<text x="140.5" y="246.3">PD15/FSMC_D1</text>
<text x="143.6" y="254.7">STM32F103ZET6</text>
</g>
<g font-size="1.3" fill="#a90000">
<text x="136.1" y="44.2">34</text>
<text x="136.1" y="47.2">35</text>
<text x="258.4" y="46.2">141</text>
<text x="136.1" y="50.3">36</text>
<text x="136.1" y="53.3">37</text>
<text x="258.4" y="49.3">142</text>
<text x="259.6" y="52.3">1</text>
<text x="136.1" y="56.4">40</text>
<text x="136.1" y="59.4">41</text>
<text x="259.6" y="55.3">2</text>
<text x="259.6" y="58.4">3</text>
<text x="136.1" y="62.5">42</text>
<text x="136.1" y="65.5">43</text>
<text x="259.6" y="61.4">4</text>
<text x="259.6" y="64.5">5</text>
<text x="135.5" y="68.6">100</text>
<text x="135.5" y="71.6">101</text>
<text x="259" y="67.5">58</text>
<text x="259" y="70.6">59</text>
<text x="135.5" y="74.7">102</text>
<text x="135.5" y="77.7">103</text>
<text x="259" y="73.6">60</text>
<text x="259" y="76.7">63</text>
<text x="135.5" y="80.7">104</text>
<text x="135.5" y="83.8">105</text>
<text x="259" y="79.7">64</text>
<text x="259" y="82.8">65</text>
<text x="135.5" y="86.8">109</text>
<text x="135.5" y="89.9">110</text>
<text x="259" y="85.8">66</text>
<text x="259" y="88.9">67</text>
<text x="136.1" y="96">46</text>
<text x="259" y="91.9">68</text>
<text x="136.1" y="99">47</text>
<text x="259" y="98">10</text>
<text x="259" y="101.1">11</text>
<text x="135.5" y="105.1">133</text>
<text x="136.1" y="102.1">48</text>
<text x="259" y="104.1">12</text>
<text x="259" y="107.2">13</text>
<text x="135.5" y="108.2">134</text>
<text x="135.5" y="111.2">135</text>
<text x="259" y="110.2">14</text>
<text x="259" y="113.3">15</text>
<text x="135.5" y="114.3">136</text>
<text x="135.5" y="117.3">137</text>
<text x="259" y="116.3">18</text>
<text x="259" y="119.4">19</text>
<text x="135.5" y="120.4">139</text>
<text x="135.5" y="123.4">140</text>
<text x="259" y="122.4">20</text>
<text x="259" y="125.5">21</text>
<text x="136.1" y="126.5">69</text>
<text x="136.1" y="129.5">70</text>
<text x="259" y="128.5">22</text>
<text x="259" y="131.5">49</text>
<text x="136.1" y="132.6">73</text>
<text x="136.1" y="135.6">74</text>
<text x="259" y="134.6">50</text>
<text x="259" y="137.6">53</text>
<text x="136.1" y="138.7">75</text>
<text x="136.1" y="141.7">76</text>
<text x="259" y="140.7">54</text>
<text x="259" y="143.7">55</text>
<text x="64.7" y="149.8">1</text>
<text x="73.6" y="149.8">2</text>
<text x="136.1" y="147.8">26</text>
<text x="259" y="149.8">56</text>
<text x="64.7" y="152.4">3</text>
<text x="64.7" y="154.9">5</text>
<text x="73.6" y="152.4">4</text>
<text x="73.6" y="154.9">6</text>
<text x="136.1" y="150.9">27</text>
<text x="136.1" y="153.9">28</text>
<text x="259" y="152.9">57</text>
<text x="259" y="155.9">87</text>
<text x="64.7" y="157.5">7</text>
<text x="73.6" y="157.5">8</text>
<text x="136.1" y="156.9">29</text>
<text x="136.1" y="160">44</text>
<text x="259" y="159">88</text>
<text x="136.1" y="163">45</text>
<text x="136.1" y="166.1">96</text>
<text x="259" y="162">89</text>
<text x="259" y="165.1">90</text>
<text x="136.1" y="169.1">97</text>
<text x="136.1" y="172.2">98</text>
<text x="259" y="168.1">91</text>
<text x="259" y="171.2">92</text>
<text x="135.5" y="178.3">111</text>
<text x="136.1" y="175.2">99</text>
<text x="258.4" y="177.3">124</text>
<text x="259" y="174.2">93</text>
<text x="135.5" y="181.3">112</text>
<text x="135.5" y="184.4">113</text>
<text x="258.4" y="180.3">125</text>
<text x="258.4" y="183.4">126</text>
<text x="136.7" y="187.4">7</text>
<text x="136.7" y="190.5">8</text>
<text x="258.4" y="186.4">127</text>
<text x="258.4" y="189.5">128</text>
<text x="136.7" y="193.5">9</text>
<text x="258.4" y="192.5">129</text>
<text x="258.4" y="195.6">132</text>
<text x="135.5" y="199.6">114</text>
<text x="135.5" y="202.7">115</text>
<text x="135.5" y="205.7">116</text>
<text x="135.5" y="208.8">117</text>
<text x="135.5" y="211.8">118</text>
<text x="135.5" y="214.9">119</text>
<text x="135.5" y="217.9">122</text>
<text x="135.5" y="221">123</text>
<text x="40.6" y="227.3">1</text>
<text x="136.1" y="224">77</text>
<text x="136.1" y="227.1">78</text>
<text x="40.6" y="229.8">2</text>
<text x="40.6" y="232.4">3</text>
<text x="136.1" y="230.1">79</text>
<text x="136.1" y="233.1">80</text>
<text x="40.6" y="234.9">4</text>
<text x="136.1" y="236.2">81</text>
<text x="136.1" y="239.2">82</text>
<text x="136.1" y="242.3">85</text>
<text x="136.1" y="245.3">86</text>
</g>
<g font-size="1.3" fill="#39ff13">
<text x="120.5" y="130.3">SDA</text>
<text x="120.6" y="127.7">SCL</text>
</g>
<g font-size="1.3" fill="#989898">
<text x="56.8" y="185.1">D48</text>
<text x="50.5" y="187.7">LED GREEN ; DNI</text>
</g>
<text font-size="1.3" fill="#840084" x="133.4" y="252.9">LQFP144-0.5</text>
</svg>
